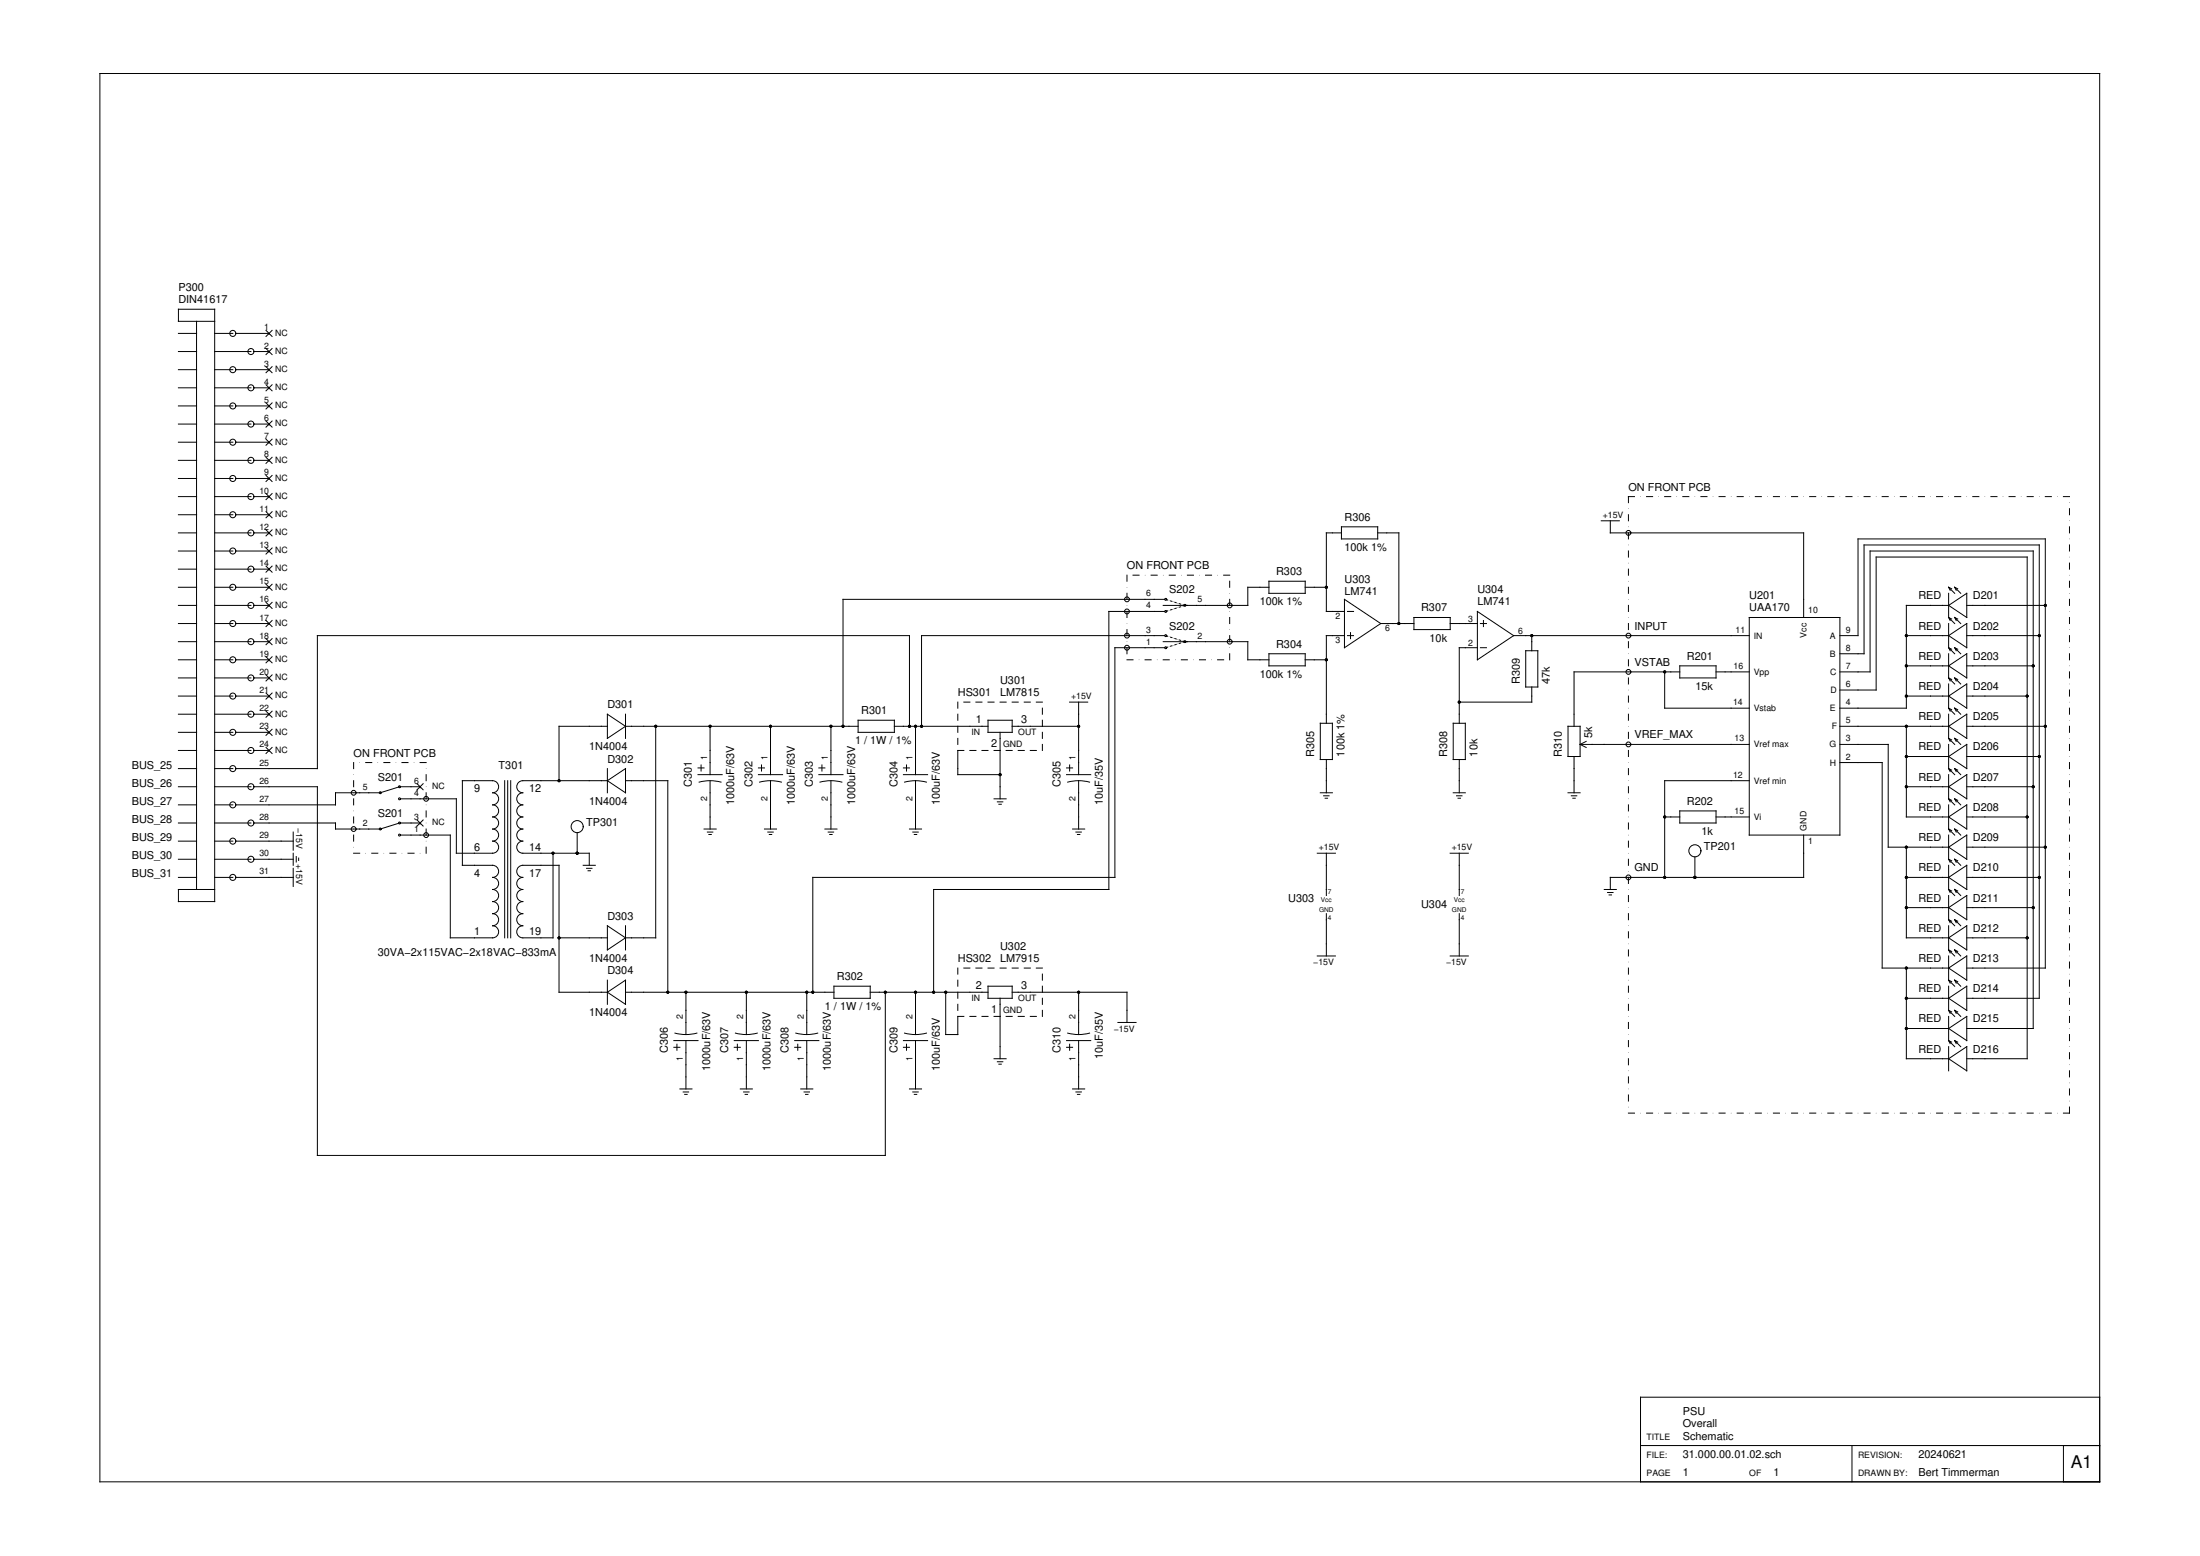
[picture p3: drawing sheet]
<svg xmlns="http://www.w3.org/2000/svg" width="420mm" height="297mm" viewBox="0 0 420 297" stroke-linecap="round" stroke-linejoin="round" font-family="sans-serif">
<g fill="none" stroke="#000" stroke-width=".19">
<path d="M19.1 14h381.9v268.9h-381.9zM34.1 77.5h3.4M34.1 74h3.4M34.1 70.6h3.4M34.1 63.6h3.4M34.1 67.1h3.4M37.5 61.3v108.5M41 61.3h-6.9v-2.3h6.9v113.1h-6.9v-2.3h6.9M41 77.5h3.5M41 74h6.9M41 70.6h3.5M41 63.6h3.5"/>
<path d="M41 67.1h6.9M45 77.5h6.4M45 70.6h6.4M45 63.6h6.4M48.5 74h2.9M48.5 67.1h2.9M50.8 76.9l1.2 1.2M50.8 73.5l1.2 1.1M50.8 70l1.2 1.1M50.8 66.5l1.2 1.2M50.8 63.1l1.2 1.1M51.4 77.5h.1"/>
<path d="M51.4 74h.1M51.4 70.6h.1M51.4 67.1h.1M51.4 63.6h.1M52 76.9l-1.2 1.2M52 73.5l-1.2 1.1M52 70l-1.2 1.1M52 66.5l-1.2 1.2M52 63.1l-1.2 1.1M34.1 94.8h3.4M34.1 98.3h3.4M34.1 91.3h3.4"/>
<path d="M34.1 84.4h3.4M34.1 81h3.4M34.1 87.9h3.4M41 94.8h6.9M41 98.3h3.5M41 91.3h3.5M41 84.4h3.5M41 81h6.9M41 87.9h6.9M45 98.3h6.4M45 91.3h6.4M45 84.4h6.4"/>
<path d="M48.5 94.8h2.9M48.5 81h2.9M48.5 87.9h2.9M50.8 97.7l1.2 1.1M50.8 94.2l1.2 1.2M50.8 90.8l1.2 1.1M50.8 87.3l1.2 1.2M50.8 83.8l1.2 1.2M50.8 80.4l1.2 1.1M51.4 98.3h.1M51.4 94.8h.1M51.4 91.3h.1"/>
<path d="M51.4 87.9h.1M51.4 84.4h.1M51.4 81h.1M52 97.7l-1.2 1.1M52 94.2l-1.2 1.2M52 90.8l-1.2 1.1M52 87.3l-1.2 1.2M52 83.8l-1.2 1.2M52 80.4l-1.2 1.1M305.8 99.4h3.5M307.5 99.4v2.3h37v16.2M311 98.3v1.1"/>
<path d="M312.2 94.8h-1.2v1.2M314.5 94.8h1.1M317.9 94.8h1.2M321.4 94.8h1.1M324.8 94.8h1.2M328.3 94.8h1.2M331.8 94.8h1.1M335.2 94.8h1.2M338.7 94.8h1.1M342.2 94.8h1.1M345.6 94.8h1.2M349.1 94.8h1.1"/>
<path d="M352.5 94.8h1.2M356 94.8h1.2M359.5 94.8h1.1M362.9 94.8h1.2M366.4 94.8h1.1M369.8 94.8h1.2M373.3 94.8h1.2M376.8 94.8h1.1M380.2 94.8h1.2M383.7 94.8h1.1M387.2 94.8h1.1M390.6 94.8h1.2"/>
<path d="M394.1 94.8h1.1M395.2 97.1v1.2M34.1 112.1h3.4M34.1 101.7h3.4M34.1 119h3.4M34.1 115.6h3.4M34.1 105.2h3.4M34.1 108.6h3.4M41 112.1h3.5M41 101.7h6.9M41 119h3.5M41 115.6h6.9"/>
<path d="M41 105.2h3.5M41 108.6h6.9M45 112.1h6.4M45 119h6.4M45 105.2h6.4M48.5 101.7h2.9M48.5 115.6h2.9M48.5 108.6h2.9M50.8 118.5l1.2 1.1M50.8 115l1.2 1.1M50.8 111.5l1.2 1.2M50.8 108.1l1.2 1.1"/>
<path d="M50.8 104.6l1.2 1.2M50.8 101.1l1.2 1.2M51.4 119h.1M51.4 115.6h.1M51.4 112.1h.1M51.4 108.6h.1M51.4 105.2h.1M51.4 101.7h.1M52 118.5l-1.2 1.1M52 115l-1.2 1.1M52 111.5l-1.2 1.2M52 108.1l-1.2 1.1"/>
<path d="M52 104.6l-1.2 1.2M52 101.1l-1.2 1.2M215.2 109.8v1.2M215.2 113.3v1.1M215.2 116.7v1.2M216.4 109.8h1.1M219.8 109.8h1.2M222.4 114.4h-61.4v24.2M222.4 116.7h-10.6v53.1h-33.5v19.6M222.7 114.5h.3M223 116.6l-.3 .1M223.3 109.8h1.2"/>
<path d="M223.5 114.7l.3 .1M223.8 116.4h-.3M224.4 115l.2 .1M224.6 116.1l-.2 .1M225.2 115.2l.3 .1M225.5 115.8l-.3 .1M226 115.5l.3 .1-.3 .1M226.8 109.8h1.1M230.2 109.8h1.2M233.7 109.8h1.1M234.8 111v1.1M234.8 114.4v1.2"/>
<path d="M234.8 117.9v1.1M242.3 112.1h-4v3.5h-16.1M242.3 111h7v2.3h-7zM249.3 112.1h4M256.2 101.7h-2.9v15h3.5M256.2 100.6h6.9v2.3h-6.9zM256.8 114.4l6.9 4.6-6.9 4.6zM257.3 116.7h1.2M263.1 101.7h4.1v17.3M263.7 119h6.3M270 117.9h7v2.3h-7zM277 119h5.2"/>
<path d="M282.2 116.7l6.9 4.6-6.9 4.7zM282.7 119h1.2M283.3 118.5v1.1M311 101.7v1.2M311 105.2v1.1M311 108.6v1.2M311 112.1v1.2M311 115.6v1.1M311 119v1.2M334.1 117.9h17.3v41.5h-17.3zM372.2 115.6h-8.1v19.6h-12.7M372.2 115.6l3.4-2.3v4.6z"/>
<path d="M372.2 113.3v4.6M372.2 119v4.6M372.2 112.1l1.1 1.2M372.2 112.1l.2 .6M372.2 112.1l.5 .3M372.2 117.9l1.1 1.1M372.2 117.9l.2 .6M372.2 117.9l.5 .3M373.3 112.1l1.2 1.2M373.3 112.1l.3 .6M373.3 112.1l.6 .3M373.3 117.9l1.2 1.1"/>
<path d="M373.3 117.9l.3 .6M373.3 117.9l.6 .3M375.6 115.6h15M395.2 100.6v1.1M395.2 104v1.2M395.2 107.5v1.1M395.2 111v1.1M395.2 114.4v1.2M395.2 117.9v1.1M34.1 139.8h3.4M34.1 126h3.4M34.1 129.4h3.4"/>
<path d="M34.1 132.9h3.4M34.1 122.5h3.4M34.1 136.3h3.4M41 139.8h3.5M41 126h3.5M41 129.4h6.9M41 132.9h3.5M41 122.5h6.9M41 136.3h6.9M45 139.8h6.4M45 126h6.4M45 132.9h6.4"/>
<path d="M48.5 129.4h2.9M48.5 122.5h2.9M48.5 136.3h2.9M50.8 121.9l1.2 1.2M50.8 125.4l1.2 1.1M50.8 128.8l1.2 1.2M50.8 132.3l1.2 1.2M50.8 135.8l1.2 1.1M50.8 139.2l1.2 1.2M51.4 122.5h.1M51.4 126h.1M51.4 129.4h.1"/>
<path d="M51.4 132.9h.1M51.4 136.3h.1M51.4 139.8h.1M52 121.9l-1.2 1.2M52 125.4l-1.2 1.1M52 128.8l-1.2 1.2M52 132.3l-1.2 1.2M52 135.8l-1.2 1.1M52 139.2l-1.2 1.2M116 136.3l3.5 2.3-3.5 2.4zM116 138.6h-9.2v10.4M119.5 136.3v4.7"/>
<path d="M119.5 138.6h44.4M125.2 138.6v40.4h-5.7M135.6 138.6v9.3M147.2 138.6v9.3M158.7 138.6v9.3M163.9 137.5h6.9v2.3h-6.9zM170.8 138.6h17.9M173.7 138.6v-17.3h-113.1v25.4h-15.6M174.8 138.6v9.3M182.9 134v1.2M182.9 136.3v1.2M182.9 138.6v1.2"/>
<path d="M184.1 134h1.1M186.4 134h1.1M188.7 137.5h4.6v2.3h-4.6zM188.7 134h1.1M191 139.8v12.7M191 134h1.2M193.3 138.6h12.7M193.3 134h1.2M195.6 134h1.2M197.9 134h1.2M199.1 135.2v1.1M199.1 137.5v1.1"/>
<path d="M199.1 139.8v1.2M204.3 134h3.4M206 134v13.9M215.2 126h1.2M215.2 120.2v1.1M215.2 123.6v1.2M218.7 126h1.1M222.2 126h1.1M222.2 122.5h16.1v3.5h4M222.4 121.3h-46.4v17.3M222.4 123.6h-9.5v43.9h-57.7v21.9M222.7 121.4l.3 .1"/>
<path d="M223 123.5l-.3 .1M223.5 121.6l.3 .1M223.8 123.3l-.3 .1M224.4 121.9l.2 .1M224.6 123l-.2 .1M225.2 122.2h.3M225.5 122.8h-.3M225.6 126h1.2M226 122.4l.3 .1-.3 .1M229.1 126h1.1M232.5 126h1.2M234.8 121.3v1.2"/>
<path d="M234.8 124.8v1.2M242.3 124.8h7v2.3h-7zM249.3 126h4M252.2 138.1h2.3v6.9h-2.3zM256.8 121.3h-3.5v16.8M257.3 121.3h1.2M257.9 120.8v1.1M277.5 138.1h2.3v6.9h-2.3zM282.2 123.6h-3.5v14.5M282.7 123.6h1.2M289.1 121.3h45M291.4 124.2h2.3v6.9h-2.3z"/>
<path d="M292.5 121.3v2.9M292.5 131.1v2.9h-13.8M299.5 138.6h2.3v5.8h-2.3zM311 122.5v1.1M311 126v1.1M311 129.4v1.2M311 132.9v1.1M311 136.3v1.2M311 139.8v1.2M317.9 128.3v6.9h16.2M320.8 127.1h6.9v2.3h-6.9zM320.8 128.3h-20.2v10.3"/>
<path d="M327.7 128.3h6.4M351.4 138.6h20.8M351.4 124.8h4.6v-20.8h33.5v86.6h-13.9M351.4 121.3h3.4v-18.4h35.8v81.9h-15M351.4 128.3h5.8v-23.1h31.1v91.1h-12.7M351.4 131.7h6.9v-25.4h28.9v95.8h-11.6M364.1 121.3h8.1M364.1 127.1h8.1M364.1 138.6v17.4h8.1M364.1 132.9h8.1M372.2 121.3l3.4-2.3v4.6zM372.2 127.1l3.4-2.3v4.6z"/>
<path d="M372.2 132.9l3.4-2.3v4.6zM372.2 138.6l3.4-2.3v4.7zM372.2 124.8v4.6M372.2 130.6v4.6M372.2 136.3v4.7M372.2 123.6l1.1 1.2M372.2 123.6l.2 .6M372.2 123.6l.5 .3M372.2 129.4l1.1 1.2M372.2 129.4l.2 .6M372.2 129.4l.5 .3M372.2 135.2l1.1 1.1"/>
<path d="M372.2 135.2l.2 .6M372.2 135.2l.5 .3M373.3 123.6l1.2 1.2M373.3 123.6l.3 .6M373.3 123.6l.6 .3M373.3 129.4l1.2 1.2M373.3 129.4l.3 .6M373.3 129.4l.6 .3M373.3 135.2l1.2 1.1M373.3 135.2l.3 .6M373.3 135.2l.6 .3M375.6 138.6h15"/>
<path d="M375.6 121.3h13.9M375.6 127.1h12.7M375.6 132.9h11.6M395.2 121.3v1.2M395.2 124.8v1.2M395.2 128.3v1.1M395.2 131.7v1.2M395.2 135.2v1.1M395.2 138.6v1.2M34.1 146.7h3.4M34.1 153.6h3.4M34.1 157.1h3.4"/>
<path d="M34.1 150.2h3.4M34.1 143.3h3.4M41 146.7h3.5M41 153.6h3.5M41 157.1h6.9M41 150.2h6.9M41 143.3h6.9M48.5 157.1h15.6v1.2h8.3M48.5 150.2h12.1v70.4h108.5v-31.2M48.5 143.3h2.9M50.8 142.7l1.2 1.1M51.4 143.3h.1"/>
<path d="M52 142.7l-1.2 1.1M56 158.8v3.5M67.5 145.6v1.1M67.5 149v1.2M67.5 152.5v1.1M67.5 156v1.1M67.5 159.4v1.2M69.8 145.6h1.2M72.4 151.3h-8.3v2.3h-19.1M73.3 145.6h1.2M76.3 150.2l-3.7 1.1M76.3 157.1l-3.7 1.2"/>
<path d="M76.5 152.5h10.7v10.4h6.9a1.15 1.15 0 0 0 1.1-1.2 1.15 1.15 0 0 0-1.1-1.1 1.15 1.15 0 0 0 1.1-1.2 1.15 1.15 0 0 0-1.1-1.1 1.15 1.15 0 0 0 1.1-1.2 1.15 1.15 0 0 0-1.1-1.1 1.15 1.15 0 0 0 1.1-1.2 1.15 1.15 0 0 0-1.1-1.2 1.15 1.15 0 0 0 1.1-1.1 1.15 1.15 0 0 0-1.1-1.2 1.15 1.15 0 0 0 1.1-1.1 1.15 1.15 0 0 0-1.1-1.2h-5.8v16.2h5.8a1.15 1.15 0 0 1 1.1 1.1 1.15 1.15 0 0 1-1.1 1.2 1.15 1.15 0 0 1 1.1 1.1 1.15 1.15 0 0 1-1.1 1.2 1.15 1.15 0 0 1 1.1 1.2 1.15 1.15 0 0 1-1.1 1.1 1.15 1.15 0 0 1 1.1 1.2 1.15 1.15 0 0 1-1.1 1.1 1.15 1.15 0 0 1 1.1 1.2 1.15 1.15 0 0 1-1.1 1.1 1.15 1.15 0 0 1 1.1 1.2 1.15 1.15 0 0 1-1.1 1.1h-8.1v-19.6h-9.5M76.5 157.1h3.7M76.5 150.2h3.7M76.8 145.6h1.1M79.7 149.6l1.1 1.2M79.7 156.5l1.1 1.2M80.2 150.2h.1M80.2 157.1h.1M80.2 145.6h1.2M80.8 149.6l-1.1 1.2M80.8 156.5l-1.1 1.2M81.4 147.9v1.1"/>
<path d="M81.4 151.3v1.2M81.4 154.8v1.2M81.4 158.3v1.1M96.4 149v30M97 149v30M97.5 149v30M110.2 159v3.9M116 149h-16.2a1.15 1.15 0 0 0-1.1 1.2 1.15 1.15 0 0 0 1.1 1.1 1.15 1.15 0 0 0-1.1 1.2 1.15 1.15 0 0 0 1.1 1.1 1.15 1.15 0 0 0-1.1 1.2 1.15 1.15 0 0 0 1.1 1.2 1.15 1.15 0 0 0-1.1 1.1 1.15 1.15 0 0 0 1.1 1.2 1.15 1.15 0 0 0-1.1 1.1 1.15 1.15 0 0 0 1.1 1.2 1.15 1.15 0 0 0-1.1 1.1 1.15 1.15 0 0 0 1.1 1.2h12.7v2.3M116 146.7v4.6M116 149l3.5-2.3v4.6zM119.5 149h8v40.4M133.3 147.9h4.6"/>
<path d="M133.3 146.6h1.2M133.5 149.3a8.1 8.1 0 0 1 4.2 0M133.9 146v1.2M134.5 158.3h2.3M135.1 158.8h1M135.4 159.3h.4M135.6 149v9.3M144.8 147.9h4.7M144.8 146.6h1.2M145.1 149.3a8.1 8.1 0 0 1 4.1 0M145.4 146v1.2M146 158.3h2.3"/>
<path d="M146.6 158.8h1.1M146.9 159.3h.5M147.2 149v9.3M156.4 147.9h4.6M156.4 146.6h1.1M156.6 149.3a8.1 8.1 0 0 1 4.2 0M157 146v1.2M157.5 158.3h2.3M158.2 158.8h1M158.5 159.3h.4M158.7 149v9.3M172.5 147.9h4.7"/>
<path d="M172.5 146.6h1.2M172.8 149.3a8.1 8.1 0 0 1 4.1 0M173.1 146v1.2M173.7 158.3h2.3M174.3 158.8h1.1M174.6 159.3h.5M174.8 149v9.3M182.9 141v1.1M184.1 143.3h-1.2v4.6h8.1M185.2 143.3h1.2M187.5 143.3h1.2M189.8 152.5h2.4"/>
<path d="M189.8 143.3h1.2M190.5 153.1h1M190.8 153.5h.4M192.2 143.3h1.1M194.5 143.3h1.1M196.8 143.3h1.1M199.1 142.1v1.2M203.7 147.9h4.6M203.7 146.6h1.1M203.9 149.3a8.1 8.1 0 0 1 4.2 0M204.3 146v1.2M204.8 158.3h2.4"/>
<path d="M205.5 158.8h1M205.8 159.3h.4M206 149v9.3M252.2 151.3h2.3M252.8 151.9h1M253.1 152.4h.4M253.3 145v6.3M277.5 151.3h2.3M278.2 151.9h1M278.5 152.4h.4M278.7 145v6.3M299.5 151.3h2.3"/>
<path d="M300.1 151.9h1M300.4 152.4h.4M300.6 144.4v6.9M301.8 142.1h32.3M301.8 142.1l1.1 .6M302.9 141.5l-1.1 .6M311 143.3v1.1M311 146.7v1.2M311 150.2v1.1M311 153.6v1.2M311 157.1v1.2M317.9 156h2.9"/>
<path d="M320.8 154.8h6.9v2.3h-6.9zM327.7 156h6.4M334.1 149h-16.2v18.5M344.5 159.4v8.1h-37v2.3M351.4 142.1h9.2v19.6h11.6M351.4 145.6h8.1v39.2h12.7M364.1 150.2h8.1M364.1 144.4h8.1M372.2 144.4l3.4-2.3v4.6zM372.2 150.2l3.4-2.3v4.6zM372.2 156l3.4-2.4v4.7zM372.2 142.1v4.6"/>
<path d="M372.2 147.9v4.6M372.2 153.6v4.7M372.2 159.4v4.6M372.2 141l1.1 1.1M372.2 141l.2 .5M372.2 141l.5 .2M372.2 146.7l1.1 1.2M372.2 146.7l.2 .6M372.2 146.7l.5 .3M372.2 152.5l1.1 1.1M372.2 152.5l.2 .6M372.2 152.5l.5 .3"/>
<path d="M372.2 158.3l1.1 1.1M372.2 158.3l.2 .5M372.2 158.3l.5 .3M373.3 141l1.2 1.1M373.3 141l.3 .5M373.3 141l.6 .2M373.3 146.7l1.2 1.2M373.3 146.7l.3 .6M373.3 146.7l.6 .3M373.3 152.5l1.2 1.1M373.3 152.5l.3 .6M373.3 152.5l.6 .3"/>
<path d="M373.3 158.3l1.2 1.1M373.3 158.3l.3 .5M373.3 158.3l.6 .3M375.6 150.2h12.7M375.6 144.4h13.9M375.6 156h11.6M395.2 142.1v1.2M395.2 145.6v1.1M395.2 149v1.2M395.2 152.5v1.1M395.2 156v1.1M395.2 159.4v1.2"/>
<path d="M34.1 160.6h3.4M34.1 164h3.4M34.1 167.5h3.4M41 160.6h3.5M41 164h6.9M41 167.5h3.5M45 160.6h11M45 167.5h11M48.5 164h7.5M56 162.9v2.3M56 165.8v3.4M56.6 163.5v1.1"/>
<path d="M57 163.8v.5M67.5 162.9h1.2M71 162.9h1.2M74.5 162.9h1.1M77.9 162.9h1.2M81.4 161.7v1.2M105.6 162.9v16.1h-5.8a1.15 1.15 0 0 1-1.1-1.1 1.15 1.15 0 0 1 1.1-1.2 1.15 1.15 0 0 1-1.1-1.1 1.15 1.15 0 0 1 1.1-1.2 1.15 1.15 0 0 1-1.1-1.1 1.15 1.15 0 0 1 1.1-1.2 1.15 1.15 0 0 1-1.1-1.1 1.15 1.15 0 0 1 1.1-1.2 1.15 1.15 0 0 1-1.1-1.2 1.15 1.15 0 0 1 1.1-1.1 1.15 1.15 0 0 1-1.1-1.2 1.15 1.15 0 0 1 1.1-1.1h7v24.2h9.2M106.8 179h9.2M111.4 165.2h2.3M112 165.8h1.1M112.3 166.2h.5M116 176.7l3.5 2.3-3.5 2.3z"/>
<path d="M119.5 176.7v4.6M251.6 162.9h3.4M253.3 162.9v8.1M253.3 174.4v8.1M277 162.9h3.4M278.7 162.9v8.1M278.7 174.4v8.1M306.4 169.8h2.3M307 170.4h1.1M307.3 170.8h.5M311 160.6v1.1M311 164v1.2"/>
<path d="M311 167.5v1.1M311 171v1.1M311 174.4v1.2M311 177.9v1.1M323.7 163.6v3.9M364.1 161.7v17.3h8.1M364.1 167.5h8.1M364.1 173.3h8.1M372.2 161.7l3.4-2.3v4.6zM372.2 167.5l3.4-2.3v4.6zM372.2 173.3l3.4-2.3v4.6zM372.2 179l3.4-2.3v4.6z"/>
<path d="M372.2 165.2v4.6M372.2 171v4.6M372.2 176.7v4.6M372.2 164l1.1 1.2M372.2 164l.2 .6M372.2 164l.5 .3M372.2 169.8l1.1 1.2M372.2 169.8l.2 .6M372.2 169.8l.5 .3M372.2 175.6l1.1 1.1M372.2 175.6l.2 .5M372.2 175.6l.5 .3"/>
<path d="M373.3 164l1.2 1.2M373.3 164l.3 .6M373.3 164l.6 .3M373.3 169.8l1.2 1.2M373.3 169.8l.3 .6M373.3 169.8l.6 .3M373.3 175.6l1.2 1.1M373.3 175.6l.3 .5M373.3 175.6l.6 .3M375.6 179h11.6M375.6 167.5h13.9M375.6 173.3h12.7"/>
<path d="M375.6 161.7h15M395.2 162.9v1.1M395.2 166.3v1.2M395.2 169.8v1.2M395.2 173.3v1.1M395.2 176.7v1.2M116 187.1v4.6M116 189.4l3.5-2.3v4.6zM119.5 189.4h39.8M128.7 198.6h4.6M128.7 199.9h1.1M128.9 197.2a8.1 8.1 0 0 0 4.2 0"/>
<path d="M129.3 199.3v1.2M131 189.4v8.1M131 198.6v9.3M140.2 198.6h4.6M140.2 199.9h1.2M140.4 197.2a8.1 8.1 0 0 0 4.2 0M140.8 199.3v1.2M142.5 189.4v8.1M142.5 198.6v9.3M151.8 198.6h4.6M151.8 199.9h1.1M152 197.2a8.1 8.1 0 0 0 4.2 0"/>
<path d="M152.4 199.3v1.2M154.1 189.4v8.1M154.1 198.6v9.3M159.3 188.3h6.9v2.3h-6.9zM166.2 189.4h22.5M172.5 198.6h4.7M172.5 199.9h1.2M172.8 197.2a8.1 8.1 0 0 0 4.1 0M173.1 199.3v1.2M174.8 189.4v8.1M174.8 198.6v9.3M180.6 189.4v8.1h2.3v-3.5h1.2"/>
<path d="M182.9 184.8v1.2M182.9 187.1v1.2M182.9 189.4v1.2M182.9 191.7v1.2M184.1 184.8h1.1M185.2 194h1.2M186.4 184.8h1.1M187.5 194h1.2M188.7 188.3h4.6v2.3h-4.6zM188.7 184.8h1.1M189.8 194h1.2M191 190.6v11.5"/>
<path d="M191 184.8h1.2M192.2 194h1.1M193.3 189.4h21.9v5.8M193.3 184.8h1.2M194.5 194h1.1M195.6 184.8h1.2M196.8 194h1.1M197.9 184.8h1.2M199.1 186v1.1M199.1 188.3v1.1M199.1 190.6v1.1M199.1 192.9v1.1"/>
<path d="M203.7 198.6h4.6M203.7 199.9h1.1M203.9 197.2a8.1 8.1 0 0 0 4.2 0M204.3 199.3v1.2M206 189.4v8.1M206 198.6v9.3M213.5 195.2h3.5M251.6 182.5h3.4M277 182.5h3.4M311 181.3v1.2M311 184.8v1.2M311 188.3v1.1"/>
<path d="M311 191.7v1.2M311 195.2v1.1M311 198.6v1.2M364.1 190.6h8.1M364.1 184.8v17.3h8.1M364.1 196.3h8.1M372.2 184.8l3.4-2.3v4.6zM372.2 190.6l3.4-2.3v4.6zM372.2 196.3l3.4-2.3v4.6zM372.2 182.5v4.6M372.2 188.3v4.6M372.2 194v4.6"/>
<path d="M372.2 199.8v4.6M372.2 181.3l1.1 1.2M372.2 181.3l.2 .6M372.2 181.3l.5 .3M372.2 187.1l1.1 1.2M372.2 187.1l.2 .6M372.2 187.1l.5 .3M372.2 192.9l1.1 1.1M372.2 192.9l.2 .6M372.2 192.9l.5 .3M372.2 198.6l1.1 1.2M372.2 198.6l.2 .6"/>
<path d="M372.2 198.6l.5 .3M373.3 181.3l1.2 1.2M373.3 181.3l.3 .6M373.3 181.3l.6 .3M373.3 187.1l1.2 1.2M373.3 187.1l.3 .6M373.3 187.1l.6 .3M373.3 192.9l1.2 1.1M373.3 192.9l.3 .6M373.3 192.9l.6 .3M373.3 198.6l1.2 1.2M373.3 198.6l.3 .6"/>
<path d="M373.3 198.6l.6 .3M395.2 180.2v1.1M395.2 183.6v1.2M395.2 187.1v1.2M395.2 190.6v1.1M395.2 194v1.2M395.2 197.5v1.1M129.8 207.9h2.4M130.5 208.5h1M130.8 208.9h.4M141.4 207.9h2.3M142 208.5h1.1"/>
<path d="M142.3 208.9h.5M152.9 207.9h2.3M153.6 208.5h1M153.8 208.9h.5M173.7 207.9h2.3M174.3 208.5h1.1M174.6 208.9h.5M189.8 202.1h2.4M190.5 202.7h1M190.8 203.1h.4M204.8 207.9h2.4M205.5 208.5h1"/>
<path d="M205.8 208.9h.4M311 212.5h1.2M311 202.1v1.2M311 205.6v1.1M311 209v1.2M314.5 212.5h1.1M317.9 212.5h1.2M321.4 212.5h1.1M324.8 212.5h1.2M328.3 212.5h1.2M331.8 212.5h1.1M335.2 212.5h1.2"/>
<path d="M338.7 212.5h1.1M342.2 212.5h1.1M345.6 212.5h1.2M349.1 212.5h1.1M352.5 212.5h1.2M356 212.5h1.2M359.5 212.5h1.1M362.9 212.5h1.2M366.4 212.5h1.1M369.8 212.5h1.2M372.2 202.1l3.4-2.3v4.6zM373.3 212.5h1.2"/>
<path d="M376.8 212.5h1.1M380.2 212.5h1.2M383.7 212.5h1.1M387.2 212.5h1.1M390.6 212.5h1.2M395.2 211.3v1.2h-1.1M395.2 201v1.1M395.2 204.4v1.2M395.2 207.9v1.1M313.3 276h87.7M353.7 276v6.9M394.1 276v6.9"/>
<path d="M401 266.7h-87.7v16.2"/>
<circle cx="44.5" cy="63.6" r=".58"/>
<circle cx="44.5" cy="77.5" r=".58"/>
<circle cx="44.5" cy="70.6" r=".58"/>
<circle cx="47.9" cy="67.1" r=".58"/>
<circle cx="47.9" cy="74" r=".58"/>
<circle cx="44.5" cy="84.4" r=".58"/>
<circle cx="44.5" cy="91.3" r=".58"/>
<circle cx="44.5" cy="98.3" r=".58"/>
<circle cx="47.9" cy="81" r=".58"/>
<circle cx="47.9" cy="94.8" r=".58"/>
<circle cx="47.9" cy="87.9" r=".58"/>
<circle cx="44.5" cy="112.1" r=".58"/>
<circle cx="44.5" cy="119" r=".58"/>
<circle cx="44.5" cy="105.2" r=".58"/>
<circle cx="47.9" cy="108.6" r=".58"/>
<circle cx="47.9" cy="115.6" r=".58"/>
<circle cx="47.9" cy="101.7" r=".58"/>
<circle cx="215.2" cy="114.4" r=".46"/>
<circle cx="215.2" cy="116.7" r=".46"/>
<circle cx="222.6" cy="116.7" r=".18"/>
<circle cx="222.6" cy="114.4" r=".18"/>
<circle cx="226.3" cy="115.6" r=".18"/>
<circle cx="234.8" cy="115.6" r=".46"/>
<circle cx="311" cy="101.7" r=".46"/>
<circle cx="44.5" cy="132.9" r=".58"/>
<circle cx="44.5" cy="139.8" r=".58"/>
<circle cx="44.5" cy="126" r=".58"/>
<circle cx="47.9" cy="136.3" r=".58"/>
<circle cx="47.9" cy="122.5" r=".58"/>
<circle cx="47.9" cy="129.4" r=".58"/>
<circle cx="215.2" cy="123.6" r=".46"/>
<circle cx="215.2" cy="121.3" r=".46"/>
<circle cx="222.6" cy="123.6" r=".18"/>
<circle cx="222.6" cy="121.3" r=".18"/>
<circle cx="226.3" cy="122.5" r=".18"/>
<circle cx="234.8" cy="122.5" r=".46"/>
<circle cx="311" cy="128.3" r=".46"/>
<circle cx="311" cy="121.3" r=".46"/>
<circle cx="44.5" cy="146.7" r=".58"/>
<circle cx="44.5" cy="153.6" r=".58"/>
<circle cx="47.9" cy="150.2" r=".58"/>
<circle cx="47.9" cy="143.3" r=".58"/>
<circle cx="47.9" cy="157.1" r=".58"/>
<circle cx="67.5" cy="151.3" r=".46"/>
<circle cx="67.5" cy="158.3" r=".46"/>
<circle cx="72.6" cy="151.3" r=".18"/>
<circle cx="72.6" cy="158.3" r=".18"/>
<circle cx="76.3" cy="150.2" r=".18"/>
<circle cx="76.3" cy="159.4" r=".18"/>
<circle cx="76.3" cy="152.5" r=".18"/>
<circle cx="76.3" cy="157.1" r=".18"/>
<circle cx="81.4" cy="159.4" r=".46"/>
<circle cx="81.4" cy="152.5" r=".46"/>
<circle cx="110.2" cy="157.8" r="1.15"/>
<circle cx="311" cy="142.1" r=".46"/>
<circle cx="44.5" cy="160.6" r=".58"/>
<circle cx="44.5" cy="167.5" r=".58"/>
<circle cx="47.9" cy="164" r=".58"/>
<circle cx="311" cy="167.5" r=".46"/>
<circle cx="323.7" cy="162.4" r="1.15"/>
</g>
<g fill="#000">
<path d="M361.7 212.5h.1z"/>
<circle cx="311" cy="97.1" r=".06"/>
<circle cx="313.3" cy="94.8" r=".06"/>
<circle cx="316.8" cy="94.8" r=".06"/>
<circle cx="320.2" cy="94.8" r=".06"/>
<circle cx="323.7" cy="94.8" r=".06"/>
<circle cx="327.2" cy="94.8" r=".06"/>
<circle cx="330.6" cy="94.8" r=".06"/>
<circle cx="334.1" cy="94.8" r=".06"/>
<circle cx="337.5" cy="94.8" r=".06"/>
<circle cx="341" cy="94.8" r=".06"/>
<circle cx="344.5" cy="94.8" r=".06"/>
<circle cx="347.9" cy="94.8" r=".06"/>
<circle cx="351.4" cy="94.8" r=".06"/>
<circle cx="354.8" cy="94.8" r=".06"/>
<circle cx="358.3" cy="94.8" r=".06"/>
<circle cx="361.8" cy="94.8" r=".06"/>
<circle cx="365.2" cy="94.8" r=".06"/>
<circle cx="368.7" cy="94.8" r=".06"/>
<circle cx="372.2" cy="94.8" r=".06"/>
<circle cx="375.6" cy="94.8" r=".06"/>
<circle cx="379.1" cy="94.8" r=".06"/>
<circle cx="382.5" cy="94.8" r=".06"/>
<circle cx="386" cy="94.8" r=".06"/>
<circle cx="389.5" cy="94.8" r=".06"/>
<circle cx="392.9" cy="94.8" r=".06"/>
<circle cx="395.2" cy="96" r=".06"/>
<circle cx="395.2" cy="99.4" r=".06"/>
<circle cx="215.2" cy="115.6" r=".06"/>
<circle cx="215.2" cy="112.1" r=".06"/>
<circle cx="215.2" cy="119" r=".06"/>
<circle cx="218.7" cy="109.8" r=".06"/>
<circle cx="222.2" cy="109.8" r=".06"/>
<circle cx="223.3" cy="114.6" r=".06"/>
<circle cx="223.3" cy="116.5" r=".06"/>
<circle cx="224.1" cy="116.3" r=".06"/>
<circle cx="224.1" cy="114.9" r=".06"/>
<circle cx="224.9" cy="115.1" r=".06"/>
<circle cx="224.9" cy="116" r=".06"/>
<circle cx="225.6" cy="109.8" r=".06"/>
<circle cx="225.8" cy="115.7" r=".06"/>
<circle cx="225.8" cy="115.4" r=".06"/>
<circle cx="229.1" cy="109.8" r=".06"/>
<circle cx="232.5" cy="109.8" r=".06"/>
<circle cx="234.8" cy="113.3" r=".06"/>
<circle cx="234.8" cy="116.7" r=".06"/>
<circle cx="253.3" cy="112.1" r=".29"/>
<circle cx="267.2" cy="119" r=".29"/>
<circle cx="311" cy="107.5" r=".06"/>
<circle cx="311" cy="104" r=".06"/>
<circle cx="311" cy="114.4" r=".06"/>
<circle cx="311" cy="117.9" r=".06"/>
<circle cx="311" cy="111" r=".06"/>
<circle cx="311" cy="100.6" r=".06"/>
<circle cx="390.6" cy="115.6" r=".29"/>
<circle cx="395.2" cy="106.3" r=".06"/>
<circle cx="395.2" cy="102.9" r=".06"/>
<circle cx="395.2" cy="113.3" r=".06"/>
<circle cx="395.2" cy="109.8" r=".06"/>
<circle cx="395.2" cy="116.7" r=".06"/>
<circle cx="125.2" cy="138.6" r=".29"/>
<circle cx="135.6" cy="138.6" r=".29"/>
<circle cx="147.2" cy="138.6" r=".29"/>
<circle cx="158.7" cy="138.6" r=".29"/>
<circle cx="161" cy="138.6" r=".29"/>
<circle cx="173.7" cy="138.6" r=".29"/>
<circle cx="174.8" cy="138.6" r=".29"/>
<circle cx="176" cy="138.6" r=".29"/>
<circle cx="206" cy="138.6" r=".29"/>
<circle cx="215.2" cy="122.5" r=".06"/>
<circle cx="217.5" cy="126" r=".06"/>
<circle cx="221" cy="126" r=".06"/>
<circle cx="223.3" cy="121.5" r=".06"/>
<circle cx="223.3" cy="123.5" r=".06"/>
<circle cx="224.1" cy="121.8" r=".06"/>
<circle cx="224.1" cy="123.2" r=".06"/>
<circle cx="224.5" cy="126" r=".06"/>
<circle cx="224.9" cy="122.1" r=".06"/>
<circle cx="224.9" cy="122.9" r=".06"/>
<circle cx="225.8" cy="122.3" r=".06"/>
<circle cx="225.8" cy="122.7" r=".06"/>
<circle cx="227.9" cy="126" r=".06"/>
<circle cx="231.4" cy="126" r=".06"/>
<circle cx="234.8" cy="120.2" r=".06"/>
<circle cx="234.8" cy="123.6" r=".06"/>
<circle cx="253.3" cy="126" r=".29"/>
<circle cx="278.7" cy="134" r=".29"/>
<circle cx="292.5" cy="121.3" r=".29"/>
<circle cx="311" cy="124.8" r=".06"/>
<circle cx="311" cy="121.3" r=".06"/>
<circle cx="311" cy="135.2" r=".06"/>
<circle cx="311" cy="131.7" r=".06"/>
<circle cx="311" cy="138.6" r=".06"/>
<circle cx="311" cy="128.3" r=".06"/>
<circle cx="317.9" cy="128.3" r=".29"/>
<circle cx="364.1" cy="121.3" r=".29"/>
<circle cx="364.1" cy="138.6" r=".29"/>
<circle cx="364.1" cy="132.9" r=".29"/>
<circle cx="364.1" cy="127.1" r=".29"/>
<circle cx="387.2" cy="132.9" r=".29"/>
<circle cx="388.3" cy="127.1" r=".29"/>
<circle cx="389.5" cy="121.3" r=".29"/>
<circle cx="390.6" cy="138.6" r=".29"/>
<circle cx="395.2" cy="134" r=".06"/>
<circle cx="395.2" cy="127.1" r=".06"/>
<circle cx="395.2" cy="130.6" r=".06"/>
<circle cx="395.2" cy="120.2" r=".06"/>
<circle cx="395.2" cy="123.6" r=".06"/>
<circle cx="395.2" cy="137.5" r=".06"/>
<circle cx="67.5" cy="158.3" r=".06"/>
<circle cx="67.5" cy="154.8" r=".06"/>
<circle cx="67.5" cy="151.3" r=".06"/>
<circle cx="67.5" cy="147.9" r=".06"/>
<circle cx="68.7" cy="145.6" r=".06"/>
<circle cx="72.2" cy="145.6" r=".06"/>
<circle cx="75.6" cy="145.6" r=".06"/>
<circle cx="79.1" cy="145.6" r=".06"/>
<circle cx="81.4" cy="153.6" r=".06"/>
<circle cx="81.4" cy="150.2" r=".06"/>
<circle cx="81.4" cy="146.7" r=".06"/>
<circle cx="81.4" cy="157.1" r=".06"/>
<circle cx="106.8" cy="149" r=".29"/>
<circle cx="191" cy="147.9" r=".29"/>
<circle cx="311" cy="152.5" r=".06"/>
<circle cx="311" cy="145.6" r=".06"/>
<circle cx="311" cy="159.4" r=".06"/>
<circle cx="311" cy="149" r=".06"/>
<circle cx="311" cy="142.1" r=".06"/>
<circle cx="311" cy="156" r=".06"/>
<circle cx="317.9" cy="156" r=".29"/>
<circle cx="364.1" cy="150.2" r=".29"/>
<circle cx="364.1" cy="144.4" r=".29"/>
<circle cx="387.2" cy="156" r=".29"/>
<circle cx="388.3" cy="150.2" r=".29"/>
<circle cx="389.5" cy="144.4" r=".29"/>
<circle cx="395.2" cy="144.4" r=".06"/>
<circle cx="395.2" cy="158.3" r=".06"/>
<circle cx="395.2" cy="141" r=".06"/>
<circle cx="395.2" cy="154.8" r=".06"/>
<circle cx="395.2" cy="151.3" r=".06"/>
<circle cx="395.2" cy="147.9" r=".06"/>
<circle cx="67.5" cy="161.7" r=".06"/>
<circle cx="69.8" cy="162.9" r=".06"/>
<circle cx="73.3" cy="162.9" r=".06"/>
<circle cx="76.8" cy="162.9" r=".06"/>
<circle cx="80.2" cy="162.9" r=".06"/>
<circle cx="81.4" cy="160.6" r=".06"/>
<circle cx="105.6" cy="162.9" r=".29"/>
<circle cx="106.8" cy="179" r=".29"/>
<circle cx="110.2" cy="162.9" r=".29"/>
<circle cx="311" cy="162.9" r=".06"/>
<circle cx="311" cy="173.3" r=".06"/>
<circle cx="311" cy="176.7" r=".06"/>
<circle cx="311" cy="169.8" r=".06"/>
<circle cx="311" cy="166.3" r=".06"/>
<circle cx="317.9" cy="167.5" r=".29"/>
<circle cx="323.7" cy="167.5" r=".29"/>
<circle cx="364.1" cy="167.5" r=".29"/>
<circle cx="364.1" cy="173.3" r=".29"/>
<circle cx="364.1" cy="161.7" r=".29"/>
<circle cx="387.2" cy="179" r=".29"/>
<circle cx="388.3" cy="173.3" r=".29"/>
<circle cx="389.5" cy="167.5" r=".29"/>
<circle cx="390.6" cy="161.7" r=".29"/>
<circle cx="395.2" cy="161.7" r=".06"/>
<circle cx="395.2" cy="172.1" r=".06"/>
<circle cx="395.2" cy="168.6" r=".06"/>
<circle cx="395.2" cy="165.2" r=".06"/>
<circle cx="395.2" cy="179" r=".06"/>
<circle cx="395.2" cy="175.6" r=".06"/>
<circle cx="127.5" cy="189.4" r=".29"/>
<circle cx="131" cy="189.4" r=".29"/>
<circle cx="142.5" cy="189.4" r=".29"/>
<circle cx="154.1" cy="189.4" r=".29"/>
<circle cx="155.2" cy="189.4" r=".29"/>
<circle cx="169.1" cy="189.4" r=".29"/>
<circle cx="174.8" cy="189.4" r=".29"/>
<circle cx="178.3" cy="189.4" r=".29"/>
<circle cx="180.6" cy="189.4" r=".29"/>
<circle cx="206" cy="189.4" r=".29"/>
<circle cx="311" cy="190.6" r=".06"/>
<circle cx="311" cy="197.5" r=".06"/>
<circle cx="311" cy="187.1" r=".06"/>
<circle cx="311" cy="183.6" r=".06"/>
<circle cx="311" cy="194" r=".06"/>
<circle cx="311" cy="180.2" r=".06"/>
<circle cx="364.1" cy="184.8" r=".29"/>
<circle cx="364.1" cy="190.6" r=".29"/>
<circle cx="364.1" cy="196.3" r=".29"/>
<circle cx="395.2" cy="199.8" r=".06"/>
<circle cx="395.2" cy="196.3" r=".06"/>
<circle cx="395.2" cy="186" r=".06"/>
<circle cx="395.2" cy="182.5" r=".06"/>
<circle cx="395.2" cy="192.9" r=".06"/>
<circle cx="395.2" cy="189.4" r=".06"/>
<circle cx="311" cy="201" r=".06"/>
<circle cx="311" cy="204.4" r=".06"/>
<circle cx="311" cy="211.3" r=".06"/>
<circle cx="311" cy="207.9" r=".06"/>
<circle cx="313.3" cy="212.5" r=".06"/>
<circle cx="316.8" cy="212.5" r=".06"/>
<circle cx="320.2" cy="212.5" r=".06"/>
<circle cx="323.7" cy="212.5" r=".06"/>
<circle cx="327.2" cy="212.5" r=".06"/>
<circle cx="330.6" cy="212.5" r=".06"/>
<circle cx="334.1" cy="212.5" r=".06"/>
<circle cx="337.5" cy="212.5" r=".06"/>
<circle cx="341" cy="212.5" r=".06"/>
<circle cx="344.5" cy="212.5" r=".06"/>
<circle cx="347.9" cy="212.5" r=".06"/>
<circle cx="351.4" cy="212.5" r=".06"/>
<circle cx="354.8" cy="212.5" r=".06"/>
<circle cx="358.3" cy="212.5" r=".06"/>
<circle cx="365.2" cy="212.5" r=".06"/>
<circle cx="368.7" cy="212.5" r=".06"/>
<circle cx="372.2" cy="212.5" r=".06"/>
<circle cx="375.6" cy="212.5" r=".06"/>
<circle cx="379.1" cy="212.5" r=".06"/>
<circle cx="382.5" cy="212.5" r=".06"/>
<circle cx="386" cy="212.5" r=".06"/>
<circle cx="389.5" cy="212.5" r=".06"/>
<circle cx="392.9" cy="212.5" r=".06"/>
<circle cx="395.2" cy="206.7" r=".06"/>
<circle cx="395.2" cy="210.2" r=".06"/>
<circle cx="395.2" cy="203.3" r=".06"/>
</g>
<text font-size="3.3" x="395.5" y="280.3">A1</text>
<g font-size="2.1">
<text x="34.1" y="55.6">P300</text>
<text x="34.1" y="57.9">DIN41617</text>
<text x="311" y="93.6">ON FRONT PCB</text>
<text x="256.8" y="99.4">R306</text>
<text x="256.8" y="105.2">100k 1%</text>
<text x="215.2" y="108.6">ON FRONT PCB</text>
<text x="223.3" y="113.3">S202</text>
<text x="243.7" y="109.8">R303</text>
<text x="256.8" y="113.6">LM741</text>
<text x="256.8" y="111.3">U303</text>
<text x="282.2" y="113.3">U304</text>
<text x="240.6" y="115.6">100k 1%</text>
<text x="271.4" y="116.7">R307</text>
<text x="282.2" y="115.6">LM741</text>
<text x="334.1" y="114.4">U201</text>
<text x="334.1" y="116.7">UAA170</text>
<text x="366.4" y="114.4">RED</text>
<text x="376.8" y="114.4">D201</text>
<text x="223.3" y="120.2">S202</text>
<text x="243.7" y="123.6">R304</text>
<text x="273" y="122.5">10k</text>
<text x="312.2" y="120.2">INPUT</text>
<text x="322.2" y="126">R201</text>
<text x="366.4" y="120.2">RED</text>
<text x="366.4" y="126">RED</text>
<text x="376.8" y="120.2">D202</text>
<text x="376.8" y="126">D203</text>
<text x="191" y="130.6">U301</text>
<text x="240.6" y="129.4">100k 1%</text>
<text x="290.2" y="130.6" transform="rotate(-90 290.2 130.6)">R309</text>
<text x="296" y="130.6" transform="rotate(-90 296 130.6)">47k</text>
<text x="312.2" y="127.1">VSTAB</text>
<text x="323.8" y="131.7">15k</text>
<text x="366.4" y="131.7">RED</text>
<text x="376.8" y="131.7">D204</text>
<text x="116" y="135.2">D301</text>
<text x="164.5" y="136.3">R301</text>
<text x="182.9" y="132.9">HS301</text>
<text x="191" y="132.9">LM7815</text>
<text x="366.4" y="137.5">RED</text>
<text x="376.8" y="137.5">D205</text>
<text x="112.5" y="143.3">1N4004</text>
<text x="163.3" y="142.1">1 / 1W / 1%</text>
<text x="186.4" y="138.1">1</text>
<text x="189.3" y="142.7">2</text>
<text x="195" y="138.1">3</text>
<text x="304.1" y="141" transform="rotate(-90 304.1 141)">5k</text>
<text x="312.2" y="141">VREF_MAX</text>
<text x="366.4" y="143.3">RED</text>
<text x="376.8" y="143.3">D206</text>
<text x="25.2" y="146.7">BUS_25</text>
<text x="67.5" y="144.4">ON FRONT PCB</text>
<text x="72.2" y="149">S201</text>
<text x="95.2" y="146.7">T301</text>
<text x="116" y="145.6">D302</text>
<text x="251" y="144.4" transform="rotate(-90 251 144.4)">R305</text>
<text x="256.8" y="144.4" transform="rotate(-90 256.8 144.4)">100k 1%</text>
<text x="276.4" y="144.4" transform="rotate(-90 276.4 144.4)">R308</text>
<text x="282.2" y="144.4" transform="rotate(-90 282.2 144.4)">10k</text>
<text x="298.3" y="144.4" transform="rotate(-90 298.3 144.4)">R310</text>
<text x="366.4" y="149">RED</text>
<text x="376.8" y="149">D207</text>
<text x="25.2" y="153.6">BUS_27</text>
<text x="25.2" y="150.2">BUS_26</text>
<text x="72.2" y="156">S201</text>
<text x="90.6" y="151.2">9</text>
<text x="101" y="151.2">12</text>
<text x="112.5" y="153.6">1N4004</text>
<text x="132.2" y="150.2" transform="rotate(-90 132.2 150.2)">C301</text>
<text x="140.2" y="153.6" transform="rotate(-90 140.2 153.6)">1000uF/63V</text>
<text x="143.7" y="150.2" transform="rotate(-90 143.7 150.2)">C302</text>
<text x="151.8" y="153.6" transform="rotate(-90 151.8 153.6)">1000uF/63V</text>
<text x="155.2" y="150.2" transform="rotate(-90 155.2 150.2)">C303</text>
<text x="163.3" y="153.6" transform="rotate(-90 163.3 153.6)">1000uF/63V</text>
<text x="171.4" y="150.2" transform="rotate(-90 171.4 150.2)">C304</text>
<text x="179.5" y="153.6" transform="rotate(-90 179.5 153.6)">100uF/63V</text>
<text x="202.5" y="150.2" transform="rotate(-90 202.5 150.2)">C305</text>
<text x="210.6" y="153.6" transform="rotate(-90 210.6 153.6)">10uF/35V</text>
<text x="322.2" y="153.6">R202</text>
<text x="366.4" y="154.8">RED</text>
<text x="376.8" y="154.8">D208</text>
<text x="25.2" y="160.6">BUS_29</text>
<text x="25.2" y="157.1">BUS_28</text>
<text x="112" y="157.7">TP301</text>
<text x="325" y="159.4">1k</text>
<text x="366.4" y="160.6">RED</text>
<text x="376.8" y="160.6">D209</text>
<text x="25.2" y="164">BUS_30</text>
<text x="25.2" y="167.5">BUS_31</text>
<text x="90.6" y="167.3">4</text>
<text x="90.6" y="162.4">6</text>
<text x="101" y="167.3">17</text>
<text x="101" y="162.4">14</text>
<text x="312.2" y="166.3">GND</text>
<text x="325.4" y="162.3">TP201</text>
<text x="366.4" y="166.3">RED</text>
<text x="376.8" y="166.3">D210</text>
<text x="246" y="172.1">U303</text>
<text x="271.4" y="173.3">U304</text>
<text x="366.4" y="172.1">RED</text>
<text x="376.8" y="172.1">D211</text>
<text x="90.6" y="178.5">1</text>
<text x="101" y="178.5">19</text>
<text x="116" y="175.6">D303</text>
<text x="366.4" y="177.9">RED</text>
<text x="376.8" y="177.9">D212</text>
<text x="72.2" y="182.5">30VA−2x115VAC−2x18VAC−833mA</text>
<text x="112.5" y="183.6">1N4004</text>
<text x="116" y="186">D304</text>
<text x="182.9" y="183.6">HS302</text>
<text x="191" y="183.6">LM7915</text>
<text x="191" y="181.3">U302</text>
<text x="366.4" y="183.6">RED</text>
<text x="376.8" y="183.6">D213</text>
<text x="159.8" y="187.1">R302</text>
<text x="186.4" y="188.8">2</text>
<text x="195" y="188.8">3</text>
<text x="366.4" y="189.4">RED</text>
<text x="376.8" y="189.4">D214</text>
<text x="112.5" y="194">1N4004</text>
<text x="157.5" y="192.9">1 / 1W / 1%</text>
<text x="189.3" y="193.5">1</text>
<text x="366.4" y="195.2">RED</text>
<text x="376.8" y="195.2">D215</text>
<text x="127.5" y="201" transform="rotate(-90 127.5 201)">C306</text>
<text x="139.1" y="201" transform="rotate(-90 139.1 201)">C307</text>
<text x="150.6" y="201" transform="rotate(-90 150.6 201)">C308</text>
<text x="171.4" y="201" transform="rotate(-90 171.4 201)">C309</text>
<text x="202.5" y="201" transform="rotate(-90 202.5 201)">C310</text>
<text x="210.6" y="202.1" transform="rotate(-90 210.6 202.1)">10uF/35V</text>
<text x="366.4" y="201">RED</text>
<text x="376.8" y="201">D216</text>
<text x="135.6" y="204.4" transform="rotate(-90 135.6 204.4)">1000uF/63V</text>
<text x="147.2" y="204.4" transform="rotate(-90 147.2 204.4)">1000uF/63V</text>
<text x="158.7" y="204.4" transform="rotate(-90 158.7 204.4)">1000uF/63V</text>
<text x="179.5" y="204.4" transform="rotate(-90 179.5 204.4)">100uF/63V</text>
<text x="321.4" y="270.2">PSU</text>
<text x="321.4" y="274.8">Schematic</text>
<text x="321.4" y="272.5">Overall</text>
<text x="321.4" y="278.3">31.000.00.01.02.sch</text>
<text x="321.4" y="281.7">1</text>
<text x="338.7" y="281.7">1</text>
<text x="366.4" y="278.3">20240621</text>
<text x="366.4" y="281.7">Bert Timmerman</text>
</g>
<g font-size="1.7">
<text x="50.5" y="63.1">1</text>
<text x="52.5" y="64.1">NC</text>
<text x="50.5" y="70">3</text>
<text x="50.5" y="66.5">2</text>
<text x="52.5" y="71">NC</text>
<text x="52.5" y="67.6">NC</text>
<text x="50.5" y="76.9">5</text>
<text x="50.5" y="73.5">4</text>
<text x="52.5" y="77.9">NC</text>
<text x="52.5" y="74.5">NC</text>
<text x="50.5" y="83.8">7</text>
<text x="50.5" y="80.4">6</text>
<text x="52.5" y="81.4">NC</text>
<text x="50.5" y="87.3">8</text>
<text x="52.5" y="88.3">NC</text>
<text x="52.5" y="84.9">NC</text>
<text x="49.5" y="94.2">10</text>
<text x="50.5" y="90.8">9</text>
<text x="52.5" y="95.2">NC</text>
<text x="52.5" y="91.8">NC</text>
<text x="49.5" y="97.7">11</text>
<text x="49.5" y="101.1">12</text>
<text x="52.5" y="98.7">NC</text>
<text x="306.1" y="98.8">+15V</text>
<text x="49.5" y="104.6">13</text>
<text x="52.5" y="105.6">NC</text>
<text x="52.5" y="102.2">NC</text>
<text x="49.5" y="111.5">15</text>
<text x="49.5" y="108.1">14</text>
<text x="52.5" y="112.6">NC</text>
<text x="52.5" y="109.1">NC</text>
<text x="218.9" y="113.8">6</text>
<text x="49.5" y="118.5">17</text>
<text x="49.5" y="115">16</text>
<text x="52.5" y="119.5">NC</text>
<text x="52.5" y="116">NC</text>
<text x="218.9" y="116.1">4</text>
<text x="228.7" y="115">5</text>
<text x="255" y="118.2">2</text>
<text x="280.4" y="118.7">3</text>
<text x="345.3" y="117">10</text>
<text x="49.5" y="125.4">19</text>
<text x="49.5" y="121.9">18</text>
<text x="52.5" y="122.9">NC</text>
<text x="218.9" y="123.1">1</text>
<text x="218.9" y="120.8">3</text>
<text x="228.7" y="121.9">2</text>
<text x="255" y="122.8">3</text>
<text x="264.6" y="120.5">6</text>
<text x="280.4" y="123.4">2</text>
<text x="289.9" y="121.1">6</text>
<text x="331.4" y="120.8">11</text>
<text x="334.9" y="121.9">IN</text>
<text x="345" y="121.7" transform="rotate(-90 345 121.7)">Vcc</text>
<text x="349.5" y="125.4">B</text>
<text x="349.5" y="121.9">A</text>
<text x="352.5" y="124.2">8</text>
<text x="352.5" y="120.8">9</text>
<text x="49.5" y="128.8">20</text>
<text x="52.5" y="126.4">NC</text>
<text x="52.5" y="129.9">NC</text>
<text x="331.1" y="127.7">16</text>
<text x="334.9" y="128.8">Vpp</text>
<text x="349.5" y="128.8">C</text>
<text x="352.5" y="131.1">6</text>
<text x="352.5" y="127.7">7</text>
<text x="49.5" y="135.8">22</text>
<text x="49.5" y="132.3">21</text>
<text x="52.5" y="133.3">NC</text>
<text x="52.5" y="136.8">NC</text>
<text x="204.6" y="133.5">+15V</text>
<text x="331" y="134.6">14</text>
<text x="334.9" y="135.8">Vstab</text>
<text x="349.5" y="135.8">E</text>
<text x="349.6" y="132.3">D</text>
<text x="352.5" y="134.6">4</text>
<text x="49.5" y="142.7">24</text>
<text x="49.5" y="139.2">23</text>
<text x="52.5" y="140.2">NC</text>
<text x="52.5" y="143.7">NC</text>
<text x="185.5" y="140.4">IN</text>
<text x="191.6" y="142.7">GND</text>
<text x="194.5" y="140.4">OUT</text>
<text x="331.3" y="141.5">13</text>
<text x="334.9" y="142.7">Vref max</text>
<text x="349.4" y="142.7">G</text>
<text x="349.8" y="139.2">F</text>
<text x="352.5" y="141.5">3</text>
<text x="352.5" y="138.1">5</text>
<text x="49.5" y="146.1">25</text>
<text x="49.5" y="149.6">26</text>
<text x="79.1" y="149.6">6</text>
<text x="135" y="145" transform="rotate(-90 135 145)">1</text>
<text x="146.6" y="145" transform="rotate(-90 146.6 145)">1</text>
<text x="158.1" y="145" transform="rotate(-90 158.1 145)">1</text>
<text x="174.3" y="145" transform="rotate(-90 174.3 145)">1</text>
<text x="205.4" y="145" transform="rotate(-90 205.4 145)">1</text>
<text x="331" y="148.5">12</text>
<text x="334.9" y="149.6">Vref min</text>
<text x="349.5" y="146.1">H</text>
<text x="352.5" y="145">2</text>
<text x="49.5" y="153.1">27</text>
<text x="69.3" y="150.8">5</text>
<text x="79.1" y="151.9">4</text>
<text x="82.5" y="150.6">NC</text>
<text x="135" y="152.8" transform="rotate(-90 135 152.8)">2</text>
<text x="146.6" y="152.8" transform="rotate(-90 146.6 152.8)">2</text>
<text x="158.1" y="152.8" transform="rotate(-90 158.1 152.8)">2</text>
<text x="174.3" y="152.8" transform="rotate(-90 174.3 152.8)">2</text>
<text x="205.4" y="152.8" transform="rotate(-90 205.4 152.8)">2</text>
<text x="331.3" y="155.4">15</text>
<text x="49.5" y="156.5">28</text>
<text x="49.5" y="160">29</text>
<text x="56.6" y="158.1" transform="rotate(90 56.6 158.1)">−15V</text>
<text x="69.3" y="157.7">2</text>
<text x="79.1" y="158.8">1</text>
<text x="79.1" y="156.5">3</text>
<text x="82.5" y="157.6">NC</text>
<text x="334.9" y="156.5">Vi</text>
<text x="345" y="158.6" transform="rotate(-90 345 158.6)">GND</text>
<text x="345.3" y="161.1">1</text>
<text x="49.5" y="166.9">31</text>
<text x="49.5" y="163.5">30</text>
<text x="56.6" y="165" transform="rotate(90 56.6 165)">+15V</text>
<text x="251.9" y="162.3">+15V</text>
<text x="277.2" y="162.3">+15V</text>
<text x="250.8" y="184.3">−15V</text>
<text x="276.2" y="184.3">−15V</text>
<text x="185.5" y="191.1">IN</text>
<text x="194.5" y="191.1">OUT</text>
<text x="130.4" y="194.6" transform="rotate(-90 130.4 194.6)">2</text>
<text x="142" y="194.6" transform="rotate(-90 142 194.6)">2</text>
<text x="153.5" y="194.6" transform="rotate(-90 153.5 194.6)">2</text>
<text x="174.3" y="194.6" transform="rotate(-90 174.3 194.6)">2</text>
<text x="191.6" y="193.5">GND</text>
<text x="205.4" y="194.6" transform="rotate(-90 205.4 194.6)">2</text>
<text x="212.7" y="197">−15V</text>
<text x="130.4" y="202.5" transform="rotate(-90 130.4 202.5)">1</text>
<text x="142" y="202.5" transform="rotate(-90 142 202.5)">1</text>
<text x="153.5" y="202.5" transform="rotate(-90 153.5 202.5)">1</text>
<text x="174.3" y="202.5" transform="rotate(-90 174.3 202.5)">1</text>
<text x="205.4" y="202.5" transform="rotate(-90 205.4 202.5)">1</text>
<text x="314.5" y="274.8">TITLE</text>
<text x="314.5" y="278.3">FILE:</text>
<text x="314.5" y="281.7">PAGE</text>
<text x="334.1" y="281.7">OF</text>
<text x="354.8" y="278.3">REVISION:</text>
<text x="354.8" y="281.7">DRAWN BY:</text>
</g>
<g font-size="1.3">
<text x="252.3" y="172.1">Vcc</text>
<text x="253.6" y="170.7">7</text>
<text x="277.6" y="172.1">Vcc</text>
<text x="279" y="170.7">7</text>
<text x="251.9" y="174.1">GND</text>
<text x="253.6" y="175.6">4</text>
<text x="277.3" y="174.1">GND</text>
<text x="279" y="175.6">4</text>
</g>
</svg>
